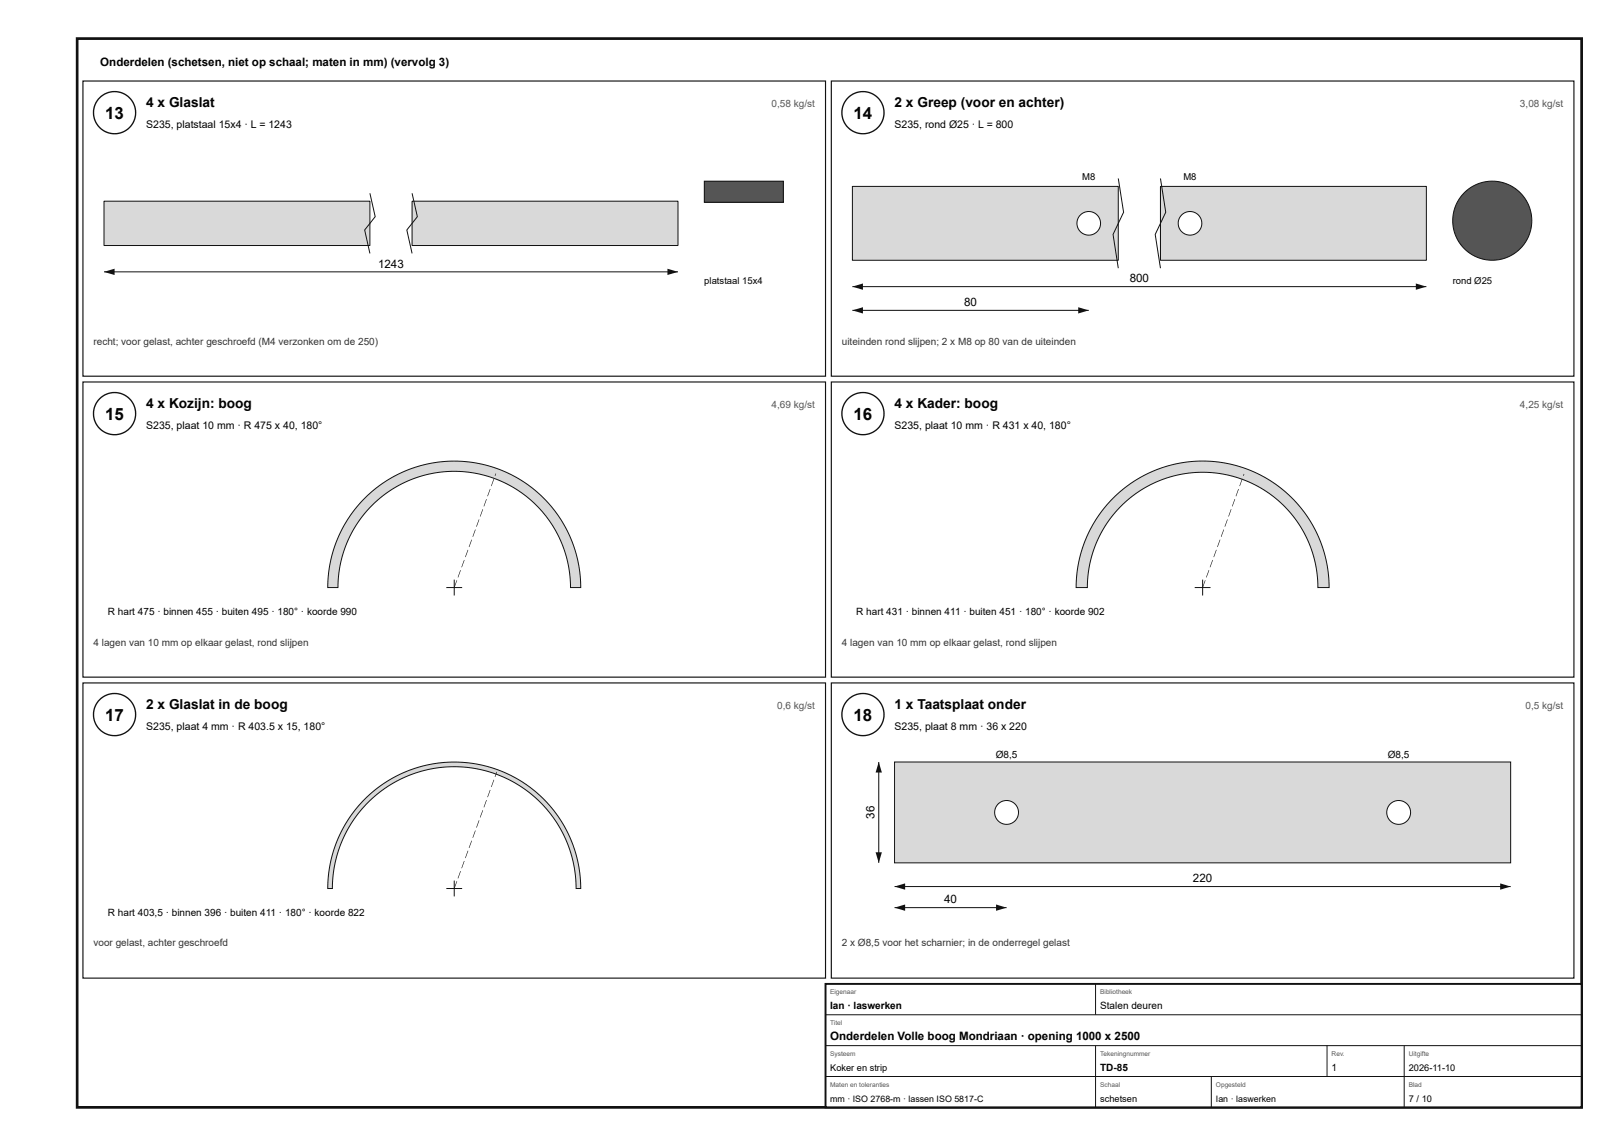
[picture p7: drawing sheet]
<svg xmlns="http://www.w3.org/2000/svg" width="420mm" height="297mm" viewBox="0 0 420 297" stroke-linecap="round" stroke-linejoin="round" font-family="sans-serif">
<path d="M20 10h390v277h-390z" fill="none" stroke="#111" stroke-width=".7" stroke-linecap="butt"/>
<path d="M21.5 21h192.5v76.5h-192.5z" fill="none" stroke="#111" stroke-width=".3"/>
<circle cx="29.7" cy="29.2" r="5.5" fill="#fff"/>
<circle cx="29.7" cy="29.2" r="5.5" fill="none" stroke="#111" stroke-width=".35"/>
<path d="M27 52.1h68.9v11.5h-68.9z" fill="#d7dadc"/>
<path d="M27 52.1h68.9v11.5h-68.9z" fill="none" stroke="#111" stroke-width=".26"/>
<path d="M106.8 52.1h68.9v11.5h-68.9z" fill="#d7dadc"/>
<path d="M95.9 50.1l1.4 6.1-2.8 3.4 1.4 6.1M106.8 52.1h68.9v11.5h-68.9zM106.8 50.1l1.4 6.1-2.7 3.4 1.3 6.1M27 70.5h148.7" fill="none" stroke="#111" stroke-width=".26"/>
<g fill="#111">
<path d="M27 70.5l2.7-.9v1.7z"/>
<path d="M173 69.6l2.7 .9-2.7 .8z"/>
</g>
<path d="M182.6 47h20.5v5.4h-20.5z" fill="#555"/>
<path d="M182.6 47h20.5v5.4h-20.5z" fill="none" stroke="#111" stroke-width=".26"/>
<path d="M215.5 21h192.5v76.5h-192.5z" fill="none" stroke="#111" stroke-width=".3"/>
<circle cx="223.7" cy="29.2" r="5.5" fill="#fff"/>
<circle cx="223.7" cy="29.2" r="5.5" fill="none" stroke="#111" stroke-width=".35"/>
<path d="M221 48.3h68.9v19.2h-68.9z" fill="#d7dadc"/>
<path d="M221 48.3h68.9v19.2h-68.9z" fill="none" stroke="#111" stroke-width=".26"/>
<path d="M300.8 48.3h68.9v19.2h-68.9z" fill="#d7dadc"/>
<path d="M289.9 46.3l1.4 8.7-2.8 5.8 1.4 8.7M300.8 48.3h68.9v19.2h-68.9zM300.8 46.3l1.4 8.7-2.7 5.8 1.3 8.7M221 74.3h148.7" fill="none" stroke="#111" stroke-width=".26"/>
<g fill="#111">
<path d="M221 74.3l2.7-.8v1.6z"/>
<path d="M367 73.5l2.7 .8-2.7 .8z"/>
</g>
<circle cx="282.2" cy="57.9" r="3.1" fill="#fff"/>
<circle cx="282.2" cy="57.9" r="3.1" fill="none" stroke="#111" stroke-width=".26"/>
<circle cx="308.5" cy="57.9" r="3.1" fill="#fff"/>
<g fill="none" stroke="#111" stroke-width=".26">
<path d="M221 80.4h61.2"/>
<circle cx="308.5" cy="57.9" r="3.1"/>
</g>
<g fill="#111">
<path d="M221 80.4l2.7-.8v1.6z"/>
<path d="M279.5 79.6l2.7 .8-2.7 .8z"/>
</g>
<circle cx="386.8" cy="57.2" r="10.2" fill="#555"/>
<circle cx="386.8" cy="57.2" r="10.2" fill="none" stroke="#111" stroke-width=".26"/>
<path d="M21.5 99h192.5v76.5h-192.5z" fill="none" stroke="#111" stroke-width=".3"/>
<circle cx="29.7" cy="107.2" r="5.5" fill="#fff"/>
<circle cx="29.7" cy="107.2" r="5.5" fill="none" stroke="#111" stroke-width=".35"/>
<path d="M94.6 129.1l3.6-3.1 4.1-2.6 4.4-2 4.7-1.3 4.7-.6 4.9 .2 4.7 .8 4.6 1.5 4.3 2.2 3.9 2.7 3.5 3.4 3 3.8 2.4 4.2 1.7 4.5 1.1 4.7 .3 4.8h-2.6l-.2-3.3-.5-3-.8-3.2-1.1-2.7-1.3-2.7-1.6-2.5-2.1-2.6-2-2.1-4.4-3.4-2.6-1.4-2.7-1.2-5.3-1.5-5.6-.5-2.9 .1-2.9 .4-5.3 1.6-5 2.5-4.4 3.4-2.3 2.4-1.8 2.3-1.6 2.5-1.4 3-1.1 2.8-.7 2.8-.5 3.3-.2 3h-2.6l.1-3.2 .5-3.2 .8-3.1 1.1-3.1 1.3-2.9 1.7-2.7 1.9-2.6z" fill="#d7dadc"/>
<path d="M94.6 129.1l3.6-3.1 4.1-2.6 4.4-2 4.7-1.3 4.7-.6 4.9 .2 4.7 .8 4.6 1.5 4.3 2.2 3.9 2.7 3.5 3.4 3 3.8 2.4 4.2 1.7 4.5 1.1 4.7 .3 4.8h-2.6l-.2-3.3-.5-3-.8-3.2-1.1-2.7-1.3-2.7-1.6-2.5-2.1-2.6-2-2.1-4.4-3.4-2.6-1.4-2.7-1.2-5.3-1.5-5.6-.5-2.9 .1-2.9 .4-5.3 1.6-5 2.5-4.4 3.4-2.3 2.4-1.8 2.3-1.6 2.5-1.4 3-1.1 2.8-.7 2.8-.5 3.3-.2 3h-2.6l.1-3.2 .5-3.2 .8-3.1 1.1-3.1 1.3-2.9 1.7-2.7 1.9-2.6zM115.7 152.3h4.1M117.7 150.2v4.1" fill="none" stroke="#111" stroke-width=".26"/>
<path d="M118.4 150.4h.1l-.7 1.9h-.1zM119.3 147.7l.2 .1-.7 1.9-.2-.1zM120.3 145.1l.1 .1-.7 1.8h-.1zM121.2 142.5h.2l-.7 1.9h-.1zM122.2 139.9h.1l-.6 1.9-.2-.1zM123.2 137.2l.1 .1-.7 1.9-.1-.1zM124.1 134.6h.2l-.7 1.9h-.2zM125.1 132h.1l-.7 1.9-.1-.1zM126 129.3l.2 .1-.7 1.9-.1-.1zM127 126.7l.1 .1-.6 1.8h-.2zM128 124.1h.1l-.7 1.9h-.1zM128.5 122.7h.1l-.2 .7-.2-.1z" fill="#111"/>
<path d="M215.5 99h192.5v76.5h-192.5z" fill="none" stroke="#111" stroke-width=".3"/>
<circle cx="223.7" cy="107.2" r="5.5" fill="#fff"/>
<circle cx="223.7" cy="107.2" r="5.5" fill="none" stroke="#111" stroke-width=".35"/>
<path d="M288.6 129.1l3.6-3.2 4.1-2.5 4.4-2 4.7-1.3 4.7-.6 4.9 .1 4.7 .9 4.6 1.5 4.3 2.2 3.9 2.7 3.5 3.4 3 3.8 2.4 4.2 1.7 4.5 1.1 4.7 .3 4.8h-2.9l-.1-2.9-.5-3.3-.8-2.8-1.1-3.1-1.4-2.6-1.7-2.8-1.9-2.3-2.3-2.4-4.4-3.3-4.9-2.4-5.3-1.5-5.5-.5-5.4 .5-5.3 1.5-4.9 2.4-4.4 3.3-2.1 2.1-2.1 2.6-1.6 2.4-1.5 3-1 2.7-.9 3.2-.4 2.9-.2 3.3h-2.9l.1-3.2 .5-3.2 .8-3.1 1.1-3.1 1.3-2.9 1.7-2.7 1.9-2.6z" fill="#d7dadc"/>
<path d="M288.6 129.1l3.6-3.2 4.1-2.5 4.4-2 4.7-1.3 4.7-.6 4.9 .1 4.7 .9 4.6 1.5 4.3 2.2 3.9 2.7 3.5 3.4 3 3.8 2.4 4.2 1.7 4.5 1.1 4.7 .3 4.8h-2.9l-.1-2.9-.5-3.3-.8-2.8-1.1-3.1-1.4-2.6-1.7-2.8-1.9-2.3-2.3-2.4-4.4-3.3-4.9-2.4-5.3-1.5-5.5-.5-5.4 .5-5.3 1.5-4.9 2.4-4.4 3.3-2.1 2.1-2.1 2.6-1.6 2.4-1.5 3-1 2.7-.9 3.2-.4 2.9-.2 3.3h-2.9l.1-3.2 .5-3.2 .8-3.1 1.1-3.1 1.3-2.9 1.7-2.7 1.9-2.6zM309.7 152.3h4.1M311.7 150.2v4.1" fill="none" stroke="#111" stroke-width=".26"/>
<path d="M312.4 150.4h.1l-.7 1.9h-.1zM313.3 147.7l.2 .1-.7 1.9-.2-.1zM314.3 145.1l.1 .1-.7 1.8h-.1zM315.2 142.5h.2l-.7 1.9h-.1zM316.2 139.9h.1l-.6 1.9-.2-.1zM317.2 137.2l.1 .1-.7 1.9-.1-.1zM318.1 134.6h.2l-.7 1.9h-.2zM319.1 132h.1l-.7 1.9-.1-.1zM320 129.3l.2 .1-.7 1.9-.1-.1zM321 126.7l.1 .1-.6 1.8h-.2zM322 124.1h.1l-.7 1.9-.1-.1zM322.4 122.8l.2 .1-.2 .5-.2-.1z" fill="#111"/>
<path d="M21.5 177h192.5v76.5h-192.5z" fill="none" stroke="#111" stroke-width=".3"/>
<circle cx="29.7" cy="185.2" r="5.5" fill="#fff"/>
<circle cx="29.7" cy="185.2" r="5.5" fill="none" stroke="#111" stroke-width=".35"/>
<path d="M94.6 207.1l3.6-3.1 4.1-2.6 4.4-2 4.7-1.3 4.7-.6 4.9 .2 4.7 .8 4.6 1.5 4.3 2.2 3.9 2.7 3.5 3.4 3 3.8 2.4 4.2 1.7 4.5 1.1 4.7 .3 4.8h-1.2l-.2-3.5-.5-3.4-1-3.4-1.5-3.6-1.5-2.7-1.5-2.2-3.6-4.1-2.3-2-2.2-1.6-2.7-1.5-2.8-1.3-2.6-.9-3-.8-3.1-.4-3.1-.2-3 .2-3.1 .4-2.6 .7-3 1-2.8 1.3-2.7 1.5-2.5 1.8-2 1.8-2.2 2.3-1.6 2.1-2.8 4.6-1.4 3.2-1 3.4-.6 3.4-.2 3.9h-1.2l.1-3.2 .5-3.2 .8-3.1 1.1-3.1 1.3-2.9 1.7-2.7 1.9-2.6z" fill="#d7dadc"/>
<path d="M94.6 207.1l3.6-3.1 4.1-2.6 4.4-2 4.7-1.3 4.7-.6 4.9 .2 4.7 .8 4.6 1.5 4.3 2.2 3.9 2.7 3.5 3.4 3 3.8 2.4 4.2 1.7 4.5 1.1 4.7 .3 4.8h-1.2l-.2-3.5-.5-3.4-1-3.4-1.5-3.6-1.5-2.7-1.5-2.2-3.6-4.1-2.3-2-2.2-1.6-2.7-1.5-2.8-1.3-2.6-.9-3-.8-3.1-.4-3.1-.2-3 .2-3.1 .4-2.6 .7-3 1-2.8 1.3-2.7 1.5-2.5 1.8-2 1.8-2.2 2.3-1.6 2.1-2.8 4.6-1.4 3.2-1 3.4-.6 3.4-.2 3.9h-1.2l.1-3.2 .5-3.2 .8-3.1 1.1-3.1 1.3-2.9 1.7-2.7 1.9-2.6zM115.7 230.3h4.1M117.7 228.2v4.1" fill="none" stroke="#111" stroke-width=".26"/>
<path d="M118.4 228.4h.1l-.7 1.9h-.1zM119.3 225.7l.2 .1-.7 1.9-.2-.1zM120.3 223.1l.1 .1-.7 1.8h-.1zM121.2 220.5h.2l-.7 1.9h-.1zM122.2 217.9h.1l-.6 1.9-.2-.1zM123.2 215.2l.1 .1-.7 1.9-.1-.1zM124.1 212.6h.2l-.7 1.9h-.2zM125.1 210h.1l-.7 1.9-.1-.1zM126 207.3l.2 .1-.7 1.9-.1-.1zM127 204.7l.1 .1-.6 1.8h-.2zM128 202.1h.1l-.7 1.9h-.1zM128.7 200l.2 .1-.5 1.3-.2-.1z" fill="#111"/>
<path d="M215.5 177h192.5v76.5h-192.5z" fill="none" stroke="#111" stroke-width=".3"/>
<circle cx="223.7" cy="185.2" r="5.5" fill="#fff"/>
<circle cx="223.7" cy="185.2" r="5.5" fill="none" stroke="#111" stroke-width=".35"/>
<path d="M231.9 197.5h159.7v26.1h-159.7z" fill="#d7dadc"/>
<path d="M231.9 197.5h159.7v26.1h-159.7z" fill="none" stroke="#111" stroke-width=".26"/>
<circle cx="260.9" cy="210.6" r="3.1" fill="#fff"/>
<circle cx="260.9" cy="210.6" r="3.1" fill="none" stroke="#111" stroke-width=".26"/>
<circle cx="362.6" cy="210.6" r="3.1" fill="#fff"/>
<g fill="none" stroke="#111" stroke-width=".26">
<path d="M231.9 229.8h159.7"/>
<circle cx="362.6" cy="210.6" r="3.1"/>
</g>
<g fill="#111">
<path d="M231.9 229.8l2.7-.9v1.7z"/>
<path d="M388.9 228.9l2.7 .9-2.7 .8z"/>
</g>
<path d="M227.8 197.5v26.1" fill="none" stroke="#111" stroke-width=".26"/>
<g fill="#111">
<path d="M227.8 197.5l.8 2.7h-1.6z"/>
<path d="M227 220.9h1.6l-.8 2.7z"/>
</g>
<path d="M231.9 235.2h29" fill="none" stroke="#111" stroke-width=".26"/>
<g fill="#111">
<path d="M231.9 235.2l2.7-.8v1.7z"/>
<path d="M258.2 234.4l2.7 .8-2.7 .9z"/>
</g>
<path d="M214 255h196v32h-196z" fill="#fff"/>
<path d="M214 255h196v32h-196z" fill="none" stroke="#111" stroke-width=".5"/>
<path d="M284 255v8M214 263h196M214 271h196M214 279h196M284 271v16M314 279v8M344 271v8M364 271v16" fill="none" stroke="#111" stroke-width=".26"/>
<g font-size="4.4">
<text x="27.3" y="30.8">13</text>
<text x="221.3" y="30.8">14</text>
<text x="27.3" y="108.8">15</text>
<text x="221.3" y="108.8">16</text>
<text x="27.3" y="186.8">17</text>
<text x="221.3" y="186.8">18</text>
</g>
<g font-size="3.6">
<text x="37.9" y="27.8">4 x Glaslat</text>
<text x="231.9" y="27.8">2 x Greep (voor en achter)</text>
<text x="37.9" y="105.8">4 x Kozijn: boog</text>
<text x="231.9" y="105.8">4 x Kader: boog</text>
<text x="37.9" y="183.8">2 x Glaslat in de boog</text>
<text x="231.9" y="183.8">1 x Taatsplaat onder</text>
</g>
<g font-size="3">
<text x="26" y="17">Onderdelen (schetsen, niet op schaal; maten in mm) (vervolg 3)</text>
<text x="98" y="69.4">1243</text>
<text x="292.8" y="73.2">800</text>
<text x="249.9" y="79.3">80</text>
<text x="226.7" y="212.2" transform="rotate(-90 226.7 212.2)">36</text>
<text x="309.2" y="228.7">220</text>
<text x="244.7" y="234.1">40</text>
<text x="215.2" y="269.6">Onderdelen Volle boog Mondriaan · opening 1000 x 2500</text>
</g>
<g font-size="2.7">
<text x="37.9" y="33.3">S235, platstaal 15x4 · L = 1243</text>
<text x="231.9" y="33.3">S235, rond Ø25 · L = 800</text>
<text x="37.9" y="111.3">S235, plaat 10 mm · R 475 x 40, 180°</text>
<text x="231.9" y="111.3">S235, plaat 10 mm · R 431 x 40, 180°</text>
<text x="37.9" y="189.3">S235, plaat 4 mm · R 403.5 x 15, 180°</text>
<text x="231.9" y="189.3">S235, plaat 8 mm · 36 x 220</text>
</g>
<g font-size="2.6" fill="#555">
<text x="200" y="27.8">0,58 kg/st</text>
<text x="394" y="27.8">3,08 kg/st</text>
<text x="200" y="105.8">4,69 kg/st</text>
<text x="394" y="105.8">4,25 kg/st</text>
<text x="201.5" y="183.8">0,6 kg/st</text>
<text x="395.5" y="183.8">0,5 kg/st</text>
</g>
<g font-size="2.6" fill="#333">
<text x="24.2" y="89.3">recht; voor gelast, achter geschroefd (M4 verzonken om de 250)</text>
<text x="218.2" y="89.3">uiteinden rond slijpen; 2 x M8 op 80 van de uiteinden</text>
<text x="24.2" y="167.3">4 lagen van 10 mm op elkaar gelast, rond slijpen</text>
<text x="218.2" y="167.3">4 lagen van 10 mm op elkaar gelast, rond slijpen</text>
<text x="24.2" y="245.3">voor gelast, achter geschroefd</text>
<text x="218.2" y="245.3">2 x Ø8,5 voor het scharnier; in de onderregel gelast</text>
</g>
<g font-size="2.6">
<text x="28" y="159.5">R hart 475 · binnen 455 · buiten 495 · 180° · koorde 990</text>
<text x="222" y="159.5">R hart 431 · binnen 411 · buiten 451 · 180° · koorde 902</text>
<text x="258.1" y="196.4">Ø8,5</text>
<text x="359.8" y="196.4">Ø8,5</text>
<text x="28" y="237.5">R hart 403,5 · binnen 396 · buiten 411 · 180° · koorde 822</text>
<text x="215.2" y="261.6">Ian · laswerken</text>
<text x="285.2" y="261.6">Stalen deuren</text>
<text x="285.2" y="277.6">TD-85</text>
<text x="345.2" y="277.6">1</text>
</g>
<g font-size="2.5">
<text x="280.5" y="46.7">M8</text>
<text x="306.8" y="46.7">M8</text>
<text x="182.6" y="73.6">platstaal 15x4</text>
<text x="376.6" y="73.6">rond Ø25</text>
</g>
<g font-size="2.4">
<text x="215.2" y="277.6">Koker en strip</text>
<text x="365.2" y="277.6">2026-11-10</text>
<text x="285.2" y="285.6">schetsen</text>
<text x="365.2" y="285.6">7 / 10</text>
</g>
<g font-size="2.3">
<text x="215.2" y="285.6">mm · ISO 2768-m · lassen ISO 5817-C</text>
<text x="315.2" y="285.6">Ian · laswerken</text>
</g>
<g font-size="1.7" fill="#555">
<text x="215.2" y="257.6">Eigenaar</text>
<text x="285.2" y="257.6">Bibliotheek</text>
<text x="215.2" y="265.6">Titel</text>
<text x="215.2" y="273.6">Systeem</text>
<text x="285.2" y="273.6">Tekeningnummer</text>
<text x="345.2" y="273.6">Rev.</text>
<text x="365.2" y="273.6">Uitgifte</text>
<text x="215.2" y="281.6">Maten en toleranties</text>
<text x="285.2" y="281.6">Schaal</text>
<text x="315.2" y="281.6">Opgesteld</text>
<text x="365.2" y="281.6">Blad</text>
</g>
</svg>
